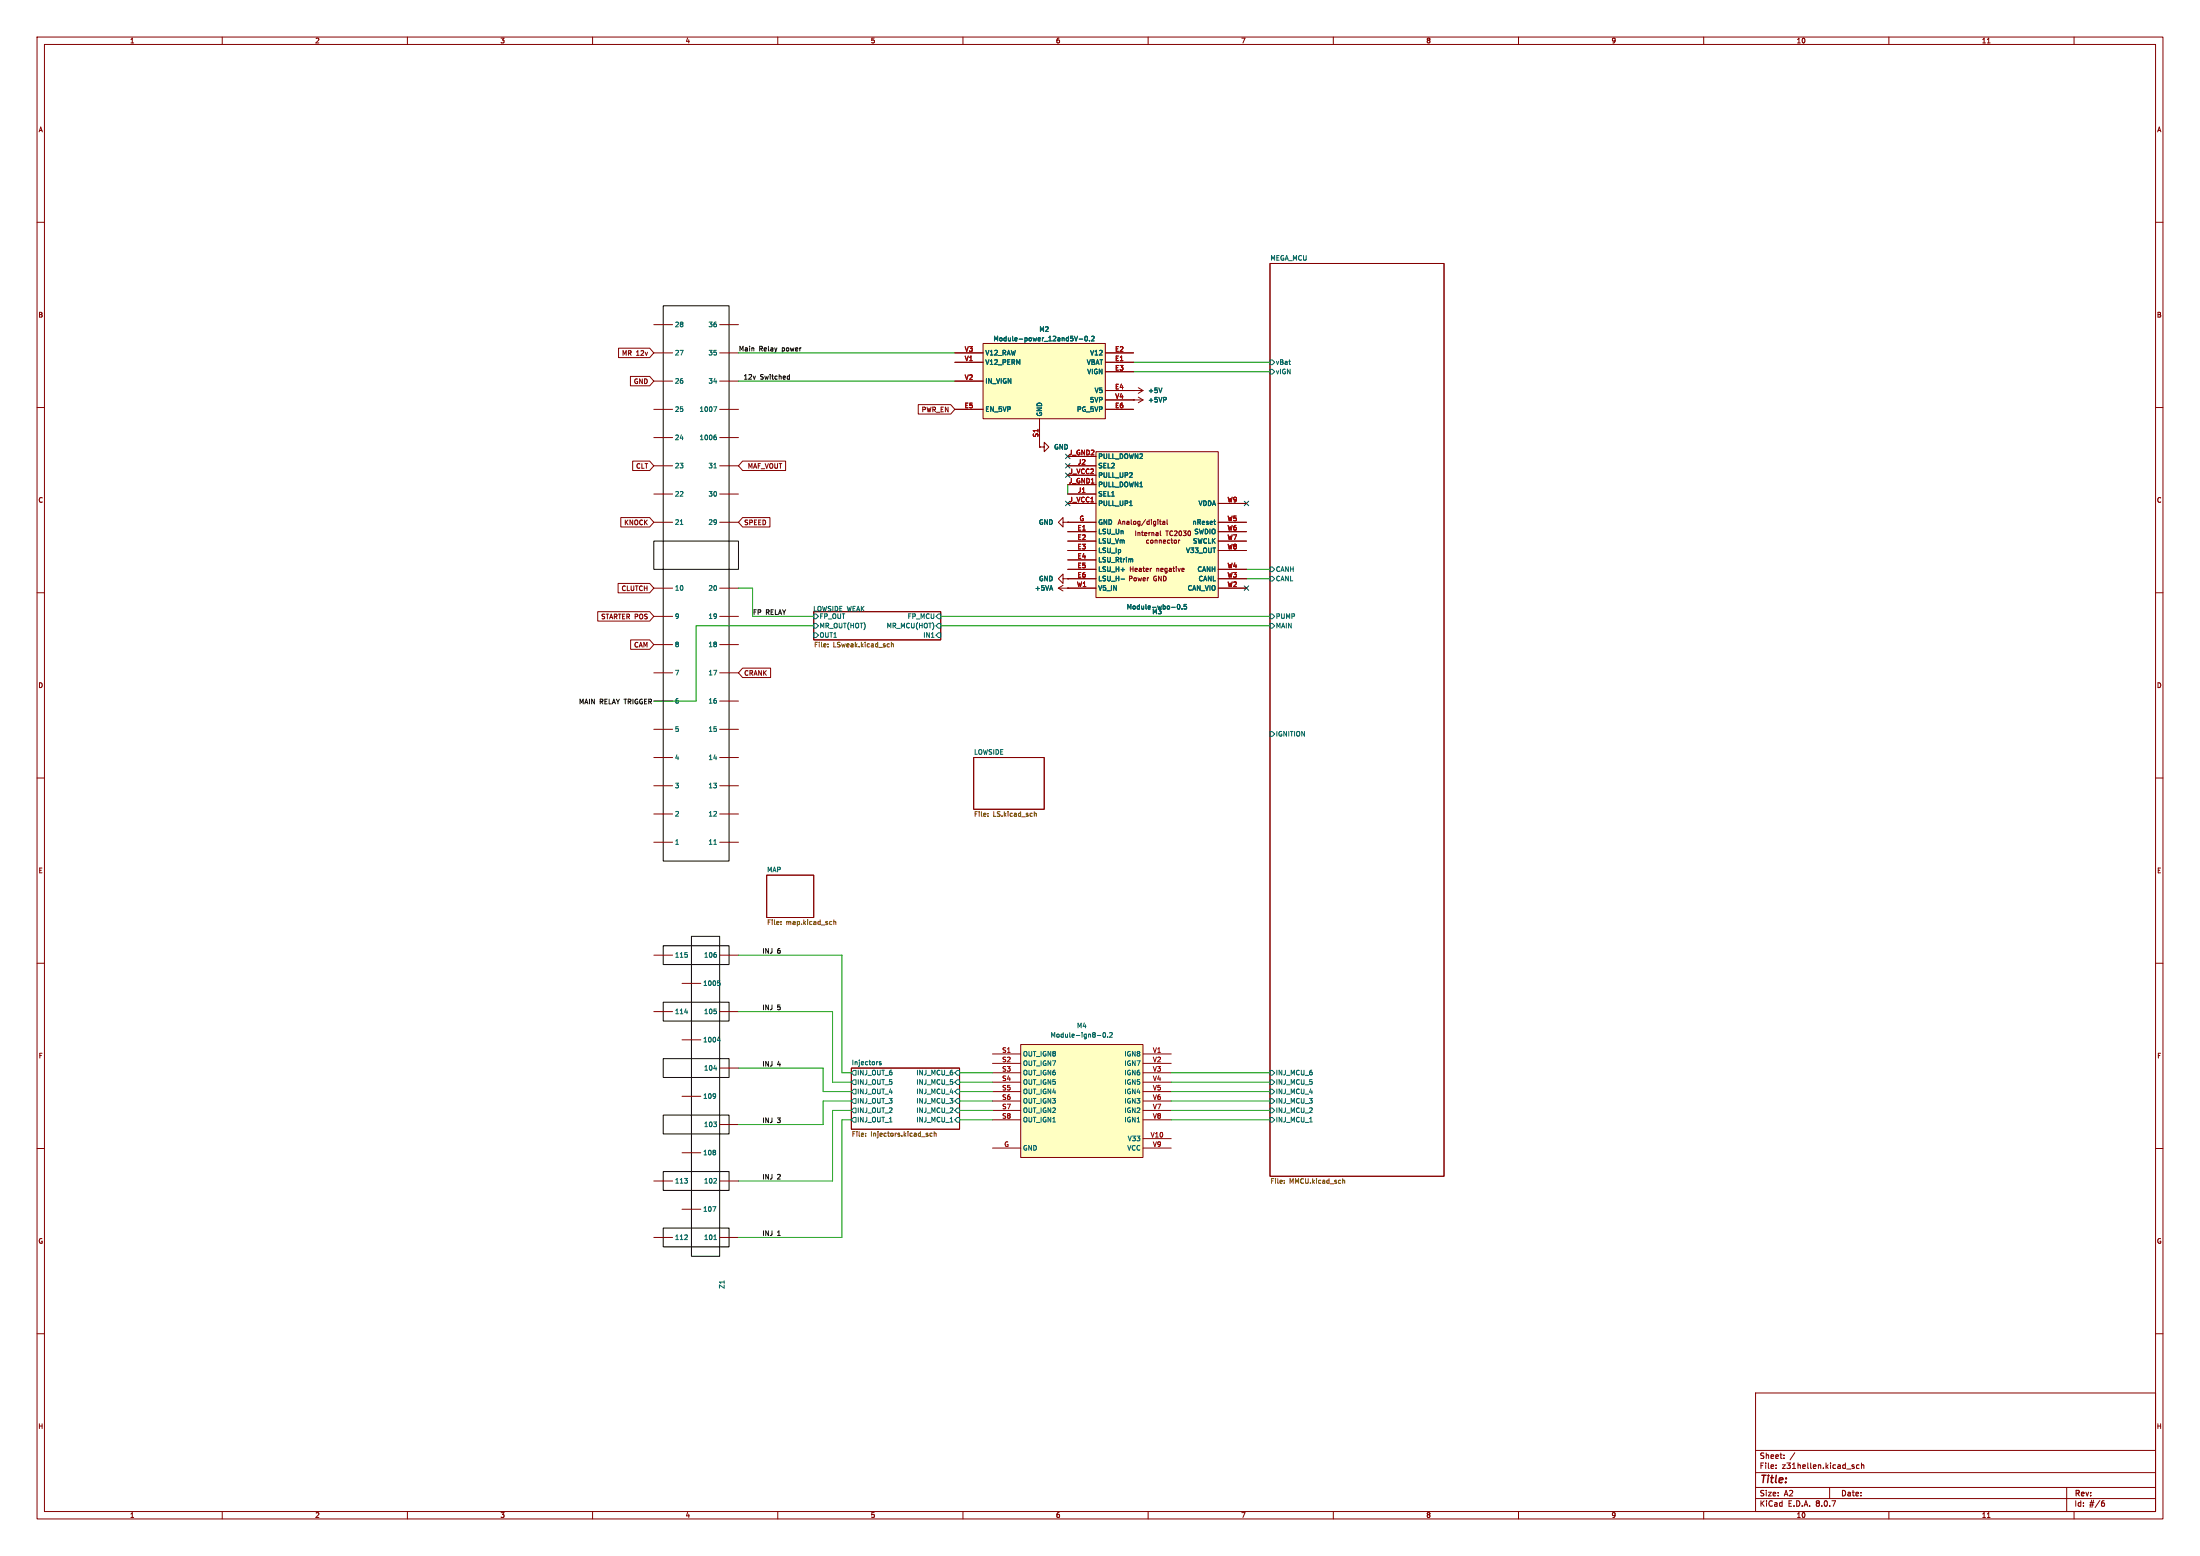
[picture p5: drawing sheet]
<svg xmlns="http://www.w3.org/2000/svg" width="594mm" height="420mm" viewBox="0 0 594 420" stroke-linecap="round" stroke-linejoin="round" font-family="sans-serif">
<g fill="none" stroke="#840000" stroke-width=".27">
<path d="M10 10h574v400h-574zM12 12h570v396h-570zM60 10v2M110 10v2M160 10v2M210 10v2M260 10v2M310 10v2M360 10v2M410 10v2M460 10v2M510 10v2"/>
<path d="M536.6 11.6h.7M560 10v2M10 60h2M342.9 71.1h47v246.4h-47zM582 60h2M10 110h2M582 110h2M280.7 120.7h1.2v-1.3l1.3 1.3-1.3 1.2v-1.2M280.7 120.7h.1M10 160h2M219.7 165.1h34.3v7.6h-34.3zM582 160h2"/>
<path d="M10 210h2M262.9 204.5h19v13.9h-19zM582 210h2M207 236.2h12.7v11.5h-12.7zM10 260h2M582 260h2M229.9 288.3h29.2v16.5h-29.2zM10 310h2M582 310h2M10 360h2M474 376h108v32h-108zM582 360h2"/>
<path d="M474 397.5h108M474 391.5h108M479.5 396.2v.2M479.5 395.4v.2M481.7 393.5v.2M481.7 392.7v.2M484.6 392.1l-1.3 1.9M500.5 395.9l.2 .2-.2 .3M500.5 395.4h.1M502 395.4h-.5l-.3 .3 .2 .6h.6M502.6 395.5l.6-.1v1M502.6 394.9v1.5"/>
<path d="M60 408v2M110 408v2M160 408v2M210 408v2M260 408v2M310 408v2M360 408v2M410 408v2M460 408v2M474 404.5h108M474 401.5h108M494 401.5v3"/>
<path d="M510 408v2M536.6 409.6h.7M558 401.5v6.5M560 408v2M567.5 405.7l.5-.1 .2 .3-.1 .6h-.6M568.1 405.1l-.5 .1"/>
</g>
<g fill="none" stroke="#725600" stroke-width=".27">
<path d="M223.6 174.5v.1M223.6 173.8v.2M240 173.8h.1M240.1 174.6h-.1M240.7 173.4v1.2M240.7 173.9l.5-.1v.8M266.7 219.6v.1M279.3 219.1v1.2M279.3 219.6h.4l.1 .7M266.7 220.2v.1M210.9 249.4v.2M210.9 248.8v.1"/>
<path d="M224.5 248.7l.1 .1M224.6 249.5l-.1 .1M225.1 248.3v1.3M225.1 248.8h.5l.1 .8M233.7 306.6v.1M233.7 305.9v.1M251.7 305.9h-.4l-.2 .2 .1 .5h.5M252.2 306l.5-.1 .1 .8M252.2 305.4v1.3M346.7 319.3v.1M346.7 318.6v.1M362.5 318.1v1.3"/>
<path d="M362.5 318.7l.5-.1 .1 .8"/>
</g>
<g fill="none" stroke="#006464" stroke-width=".27">
<path d="M342.9 97.2h.6l.7 .6-.7 .6h-.6zM342.9 99.7h.6l.7 .6-.7 .7h-.6zM342.9 155.6h.6l.7 .6-.7 .6h-.6zM342.9 153h.6l.7 .7-.7 .6h-.6zM219.7 168.3h.6l.7 .6-.7 .6h-.6zM219.7 170.8h.6l.7 .7-.7 .6h-.6zM219.7 165.7h.6l.7 .7-.7 .6h-.6zM253.4 165.7h.6v1.3h-.6l-.7-.6zM253.4 168.3h.6v1.2h-.6l-.7-.6zM253.4 170.8h.6v1.3h-.6l-.7-.6zM342.9 165.7h.6l.7 .7-.7 .6h-.6zM342.9 168.3h.6l.7 .6-.7 .6h-.6z"/>
<path d="M342.9 197.5h.6l.7 .6-.7 .7h-.6zM230.5 291.5h.6v1.2h-.6l-.6-.6zM230.5 288.9h.6v1.3h-.6l-.6-.6zM230.5 294h.6v1.3h-.6l-.6-.7zM230.5 296.5h.6v1.3h-.6l-.6-.6zM230.5 299.1h.6v1.3h-.6l-.6-.7zM237.9 286.6l-.5 .1 .5 .4v.3h-.5M257.8 294.6l.6-.6h.7v1.3h-.7zM257.8 292.1l.6-.6h.7v1.2h-.7zM257.8 299.7l.6-.6h.7v1.3h-.7zM258.4 288.9h.7v1.3h-.7l-.6-.6zM258.4 296.5h.7v1.3h-.7l-.6-.6z"/>
<path d="M342.9 288.9h.6l.7 .7-.7 .6h-.6zM342.9 291.5h.6l.7 .6-.7 .6h-.6zM342.9 294h.6l.7 .6-.7 .7h-.6zM342.9 296.5h.6l.7 .7-.7 .6h-.6zM342.9 299.1h.6l.7 .6-.7 .7h-.6zM230.5 301.6h.6v1.3h-.6l-.6-.6zM256.6 302.8h.7M257.8 302.3l.6-.7h.7v1.3h-.7zM342.9 301.6h.6l.7 .7-.7 .6h-.6zM353.6 302.8h.7"/>
</g>
<path d="M265.4 92.7h33v20.3h-33z" fill="#ffffc2"/>
<g fill="none" stroke="#840000" stroke-width=".27">
<path d="M176.5 95.3h5.1M176.5 87.6h5.1M194.3 95.3h5.1M194.3 87.6h5.1M257.8 97.8h7.6M257.8 95.3h7.6M265.4 92.7h33v20.3h-33zM298.4 97.8h7.7M298.4 95.3h7.7M176.5 110.5h5.1M176.5 102.9h5.1M176.5 118.1h5.1"/>
<path d="M194.3 110.5h5.1M194.3 102.9h5.1M194.3 118.1h5.1M257.8 110.5h7.6M257.8 102.9h7.6M280.7 113v7.7M298.4 100.3h7.7M298.4 105.4h7.7M298.4 110.5h7.7M298.4 108h7.7M176.5 133.4h5.1M176.5 125.7h5.1"/>
<path d="M194.3 133.4h5.1M194.3 125.7h5.1M176.5 158.8h5.1M176.5 141h5.1M194.3 158.8h5.1M194.3 141h5.1M176.5 174h5.1M176.5 166.4h5.1M194.3 174h5.1M194.3 166.4h5.1M176.5 196.9h5.1M176.5 189.2h5.1"/>
<path d="M176.5 181.6h5.1M194.3 196.9h5.1M194.3 189.2h5.1M194.3 181.6h5.1M176.5 219.7h5.1M176.5 212.1h5.1M176.5 204.5h5.1M194.3 219.7h5.1M194.3 212.1h5.1M194.3 204.5h5.1M176.5 227.3h5.1M194.3 227.3h5.1"/>
<path d="M176.5 257.8h5.1M194.3 257.8h5.1M176.5 273.1h5.1M184.1 265.4h5.1M194.3 273.1h5.1M184.1 280.7h5.1M184.1 295.9h5.1M194.3 288.3h5.1M176.5 318.8h5.1M184.1 311.2h5.1M194.3 318.8h5.1M194.3 303.5h5.1"/>
<path d="M176.5 334h5.1M184.1 326.4h5.1M194.3 334h5.1"/>
</g>
<g fill="none" stroke="#006464" stroke-width=".27">
<path d="M291.4 91.5h.9M293 90.9l.2-.2a.62 .62 0 0 1 .4 .7 .62 .62 0 0 1-.5 .6l-.2-.5zM294.2 91.9v.1M294.7 90.9l.5-.2 .2 .4-.8 .9h.8M192.7 109.8h.8l-.5 1.3M193.1 117.4h.2M193.2 117.9l.3 .2-.3 .6M192.7 126.3h.8M183.7 141.5h.7M192.7 227.9h.8M184.9 273.2h.8M193.8 264.7h.6"/>
<path d="M194.2 265.2l.2 .3-.2 .5M192.7 288.4h.8M193.7 280.8h.8M194.3 280.4v.8M192.7 319.3h.8M193.4 318.2v.4M184.8 334.6h.8M185.5 333.4v.5M192.4 325.7h.9l-.6 1.3M192.7 334.6h.8"/>
</g>
<path d="M179.1 82.6h17.7v149.8h-17.7zM176.5 146.1h22.9v7.6h-22.9zM179.1 255.3h17.7v5.1h-17.7zM186.7 252.7h7.6v86.4h-7.6zM179.1 270.5h17.7v5.1h-17.7zM179.1 285.8h17.7v5h-17.7zM179.1 316.2h17.7v5.1h-17.7zM179.1 301h17.7v5.1h-17.7zM179.1 331.5h17.7v5.1h-17.7z" fill="none" stroke="#000" stroke-width=".27"/>
<path d="M275.6 281.9h33v30.5h-33z" fill="#ffffc2"/>
<g fill="none" stroke="#840000" stroke-width=".27">
<path d="M306.1 105.4h.1M306.1 108h.1M306.1 105.4h2.5M306.1 108h2.5M307.3 104.6l1.3 .8M307.3 107.2l1.3 .8M308.6 105.4l-1.3 .8M308.6 108l-1.3 .7M285.7 158.8l1.3 .7M285.7 158.8h2.6M287 158l-1.3 .8M288.3 158.8h.1"/>
<path d="M268 284.5h7.6M268 287h7.6M268 289.6h7.6M268 292.1h7.6M268 294.6h7.6M268 297.2h7.6M268 299.7h7.6M275.6 281.9h33v30.5h-33zM308.6 284.5h7.6M308.6 287h7.6M308.6 289.6h7.6M308.6 292.1h7.6"/>
<path d="M308.6 294.6h7.6M308.6 297.2h7.6M308.6 299.7h7.6M268 309.9h7.6M268 302.3h7.6M308.6 309.9h7.6M308.6 302.3h7.6M308.6 307.3h7.6"/>
</g>
<path d="M313.7 104.7l-.4 1.3M314.8 107.3v.6M296.3 279.5h.9M298 278.8l.1-.1a.62 .62 0 0 1 .4 .7 .62 .62 0 0 1-.5 .5l-.2-.4zM299.1 279.9v.1M299.6 278.8l.5-.1 .2 .4-.8 .9h.8" fill="none" stroke="#006464" stroke-width=".27"/>
<path d="M295.9 121.9h33v39.4h-33z" fill="#ffffc2"/>
<g fill="none" stroke="#840000" stroke-width=".27">
<path d="M167 94h8.4l1.1 1.3-1.1 1.2h-8.4zM257.8 97.8h7.6M257.8 95.3h7.6M298.4 97.8h7.7M298.4 95.3h7.7M170.2 101.6h5.2l1.1 1.3-1.1 1.2h-5.2zM247.9 109.2h8.8l1.1 1.3-1.1 1.3h-8.8zM257.8 110.5h7.6M257.8 102.9h7.6M280.7 113v7.7M298.4 100.3h7.7M298.4 105.4h7.7"/>
<path d="M298.4 110.5h7.7M298.4 108h7.7M306.1 105.4h.1M306.1 108h.1M167.6 139.7h7.8l1.1 1.3-1.1 1.2h-7.8zM170.8 124.5h4.6l1.1 1.2-1.1 1.3h-4.6zM200.5 139.7h7.4v2.5h-7.4l-1.1-1.2zM200.5 124.5h11.6v2.5h-11.6l-1.1-1.3zM280.7 120.7h.1M288.3 133.4h7.6M288.3 125.7h7.6M288.3 130.8h7.6"/>
<path d="M288.3 123.2h7.6M288.3 135.9h7.6M288.3 128.3h7.6M295.9 121.9h33v39.4h-33zM328.9 135.9h7.6M166.9 157.5h8.5l1.1 1.3-1.1 1.2h-8.5zM287 156.2v-1.3l-1.3 1.3 1.3 1.3v-1.3h1.3M287 141v-1.3l-1.3 1.3 1.3 1.2v-1.2h1.3M288.3 156.2h.1M288.3 141h.1M288.3 158.8h.1M288.3 143.5h7.6"/>
<path d="M288.3 146.1h7.6M288.3 148.6h7.6M288.3 151.1h7.6M288.3 153.7h7.6M288.3 156.2h7.6M288.3 141h7.6M288.3 158.8h7.6M306.6 143.3v1.3M307.2 143.7v.9M307.2 143.9l.5-.1 .1 .8M308.2 143.7h.5M308.4 143.3v1.1l.3 .2"/>
<path d="M309.1 144.2l.6-.2-.1-.2-.4-.1-.1 .2v.6h.5M310.2 145.8h-.4l-.2 .2 .1 .6h.5M310.2 143.7v.9M310.6 143.7l-.4 .3M310.7 145.9h.6l-.1 .7-.5-.1zM310.9 153.4l-.2 .1M311 143.9l.5-.1v.8M311 143.7v.9M311.9 145.9l.5-.1v.8M311.9 145.8v.8M312.1 143.8h.5l.1 .8M312.7 144l-.6 .3 .2 .3 .4-.1"/>
<path d="M313 145.9l.5-.1 .1 .8M313 145.8v.8M313.1 140.7h.4M313.2 140.3v1.1l.3 .1M313.3 143.3v1.1l.2 .2M314 140.8h.4l.1 .7M314.1 146.2l.6-.1v-.3h-.4l-.2 .2 .1 .6h.5M314.5 141l-.6 .2 .2 .3h.4M314.7 143.3h.8M315.1 143.3v1.3M315.1 140.3v1.1l.2 .1M315.8 145.8h-.4l-.2 .2 .1 .6h.5"/>
<path d="M316.2 145.8h.4M316.3 145.4v1l.3 .2M316.6 143.4a.56 .56 0 0 0-.8 .5 .56 .56 0 0 0 .8 .6M317.1 145.9h.5v.7l-.5-.1zM317.1 143.4l.5-.1 .2 .4-.8 .9h.8M318.2 145.8v.8M318.5 143.4l.1-.1a.62 .62 0 0 1 .5 .7 .62 .62 0 0 1-.6 .5l-.2-.4zM318.6 145.8l-.4 .2M319.3 153.4l.3 .1 .1 .2-.6 .1M319.5 143.3h.7l-.4 .5 .4 .1v.6h-.7M319.6 154.2h-.3M320.8 143.4l.2-.1a.62 .62 0 0 1 .5 .7 .62 .62 0 0 1-.6 .5l-.2-.4z"/>
<path d="M328.9 143.5h7.6M328.9 146.1h7.6M328.9 148.6h7.6M328.9 153.7h7.6M328.9 156.2h7.6M328.9 141h7.6M328.9 158.8h7.6M161.4 165.1h14l1.1 1.3-1.1 1.2h-14zM170.3 172.7h5.1l1.1 1.3-1.1 1.3h-5.1zM200.5 180.3h7.6v2.6h-7.6l-1.1-1.3z"/>
</g>
<g fill="none" stroke="#006464" stroke-width=".27">
<path d="M291.4 91.5h.9M293 90.9l.2-.2a.62 .62 0 0 1 .4 .7 .62 .62 0 0 1-.5 .6l-.2-.5zM294.2 91.9v.1M294.7 90.9l.5-.2 .2 .4-.8 .9h.8M313.7 104.7l-.4 1.3M314.8 107.3v.6M305 136.5h.7M302.7 156.3h1M305.5 150.9l.3 .1v.7M327.7 140.7h.5M328 141.5h.2M318 163.3l.2-.2a.62 .62 0 0 1 .4 .7 .62 .62 0 0 1-.6 .5l-.1-.4z"/>
<path d="M319.1 164.3v.1M320.3 163.1h-.6v.6h.6v.6h-.6"/>
</g>
<path d="M212.8 101.5l.4 .1M213.2 101.1v1.3M213.2 102.3l-.4 .1" fill="none" stroke="#0f0f0f" stroke-width=".27"/>
<g fill="none" stroke="#009600" stroke-width=".27">
<path d="M199.4 95.3h58.4M306.1 97.8h36.8M199.4 102.9h58.4M306.1 100.3h36.8M288.3 130.8v2.6M199.4 158.8h3.8v7.6h16.5M336.5 153.7h6.4M336.5 156.2h6.4M219.7 168.9h-31.7v20.3h-11.5M254 168.9h88.9M254 166.4h88.9M199.4 257.8h27.9v31.8h2.6"/>
<path d="M199.4 273.1h25.4v19h5.1M199.4 288.3h22.8v6.3h7.7M229.9 297.2h-7.7v6.3h-22.8M229.9 299.7h-5.1v19.1h-25.4M259.1 297.2h8.9M259.1 289.6h8.9M259.1 299.7h8.9M259.1 294.6h8.9M259.1 292.1h8.9M316.2 297.2h26.7M316.2 289.6h26.7M316.2 299.7h26.7"/>
<path d="M316.2 294.6h26.7M316.2 292.1h26.7M229.9 302.3h-2.6v31.7h-27.9M259.1 302.3h8.9M316.2 302.3h26.7"/>
</g>
<path d="M287.7 135.3l1.2 1.2M287.7 125.1l1.2 1.2M287.7 122.6l1.2 1.2M287.7 127.7l1.2 1.2M288.9 135.3l-1.2 1.2M288.9 125.1l-1.2 1.2M288.9 122.6l-1.2 1.2M288.9 127.7l-1.2 1.2M335.9 135.3l1.3 1.2M337.2 135.3l-1.3 1.2M335.9 158.1l1.3 1.3M337.2 158.1l-1.3 1.3" fill="none" stroke="#000084" stroke-width=".27"/>
<text font-size="2.8" fill="#840000" x="475" y="400.9">Title:</text>
<g font-size="2.1" fill="#840000">
<text x="475" y="394">Sheet:</text>
<text x="475" y="396.7">File:</text>
<text x="481.1" y="396.7">z31hellen.kicad_sch</text>
<text x="475" y="406.9">KiCad</text>
<text x="475" y="404.1">Size:</text>
<text x="481.7" y="404.1">A2</text>
<text x="482.7" y="406.9">E.D.A.</text>
<text x="490.3" y="406.9">8.0.7</text>
<text x="497" y="404.1">Date:</text>
<text x="560" y="404.3">Rev:</text>
<text x="560" y="406.9">Id:</text>
<text x="564.1" y="406.9">#/6</text>
</g>
<g font-size="1.8" fill="#840000">
<text x="35" y="11.9">1</text>
<text x="85" y="11.9">2</text>
<text x="135" y="11.9">3</text>
<text x="185" y="11.9">4</text>
<text x="235" y="11.9">5</text>
<text x="285" y="11.9">6</text>
<text x="335" y="11.9">7</text>
<text x="385" y="11.9">8</text>
<text x="435" y="11.9">9</text>
<text x="485" y="11.9">10</text>
<text x="535" y="11.9">11</text>
<text x="10.3" y="35.9">A</text>
<text x="582.3" y="35.9">A</text>
<text x="10.3" y="85.9">B</text>
<text x="582.3" y="85.9">B</text>
<text x="167.8" y="96.2">MR 12v</text>
<text x="171" y="103.8">GND</text>
<text x="248.7" y="111.4">PWR_EN</text>
<text x="171.6" y="126.7">CLT</text>
<text x="202" y="126.7">MAF_VOUT</text>
<text x="10.3" y="135.9">C</text>
<text x="582.3" y="135.9">C</text>
<text x="168.4" y="141.9">KNOCK</text>
<text x="200.8" y="141.9">SPEED</text>
<text x="301.6" y="141.8">Analog/digital</text>
<text x="304.8" y="154.5">Heater</text>
<text x="312.1" y="154.5">negative</text>
<text x="167.7" y="159.7">CLUTCH</text>
<text x="304.5" y="157.1">Power</text>
<text x="311.4" y="157.1">GND</text>
<text x="162.2" y="167.3">STARTER POS</text>
<text x="171.1" y="174.9">CAM</text>
<text x="10.3" y="185.9">D</text>
<text x="200.8" y="182.6">CRANK</text>
<text x="582.3" y="185.9">D</text>
<text x="10.3" y="235.9">E</text>
<text x="582.3" y="235.9">E</text>
<text x="10.3" y="285.9">F</text>
<text x="582.3" y="285.9">F</text>
<text x="10.3" y="335.9">G</text>
<text x="582.3" y="335.9">G</text>
<text x="10.2" y="385.9">H</text>
<text x="582.2" y="385.9">H</text>
<text x="35" y="409.9">1</text>
<text x="85" y="409.9">2</text>
<text x="135" y="409.9">3</text>
<text x="185" y="409.9">4</text>
<text x="235" y="409.9">5</text>
<text x="285" y="409.9">6</text>
<text x="335" y="409.9">7</text>
<text x="385" y="409.9">8</text>
<text x="435" y="409.9">9</text>
<text x="485" y="409.9">10</text>
<text x="535" y="409.9">11</text>
</g>
<g font-size="1.8" fill="#006464">
<text x="342.9" y="70.4">MEGA_MCU</text>
<text x="182.1" y="88.5">28</text>
<text x="191.2" y="88.5">36</text>
<text x="280.5" y="89.8">M2</text>
<text x="268.1" y="92.3">Module-power_12and5V-0.2</text>
<text x="182.1" y="96.1">27</text>
<text x="191.2" y="96.1">35</text>
<text x="265.9" y="98.7">V12_PERM</text>
<text x="265.9" y="96.1">V12_RAW</text>
<text x="293.3" y="98.7">VBAT</text>
<text x="293.4" y="101.2">VIGN</text>
<text x="294.2" y="96.1">V12</text>
<text x="344.4" y="98.7">vBat</text>
<text x="344.4" y="101.2">vIGN</text>
<text x="182.1" y="103.7">26</text>
<text x="191.2" y="103.7">34</text>
<text x="265.9" y="103.7">IN_VIGN</text>
<text x="295.4" y="106.3">V5</text>
<text x="309.9" y="106.3">+5V</text>
<text x="182.1" y="111.4">25</text>
<text x="188.8" y="111.4">1007</text>
<text x="265.9" y="111.4">EN_5VP</text>
<text x="281.5" y="112.5" transform="rotate(-90 281.5 112.5)">GND</text>
<text x="290.7" y="111.4">PG_5VP</text>
<text x="294.2" y="108.8">5VP</text>
<text x="309.9" y="108.8">+5VP</text>
<text x="182.1" y="119">24</text>
<text x="188.8" y="119">1006</text>
<text x="284.5" y="121.5">GND</text>
<text x="296.4" y="124.1">PULL_DOWN2</text>
<text x="182.1" y="126.6">23</text>
<text x="191.2" y="126.6">31</text>
<text x="296.4" y="126.6">SEL2</text>
<text x="296.4" y="131.7">PULL_DOWN1</text>
<text x="296.4" y="129.1">PULL_UP2</text>
<text x="182.1" y="134.2">22</text>
<text x="191.2" y="134.2">30</text>
<text x="296.4" y="134.2">SEL1</text>
<text x="296.4" y="136.8">PULL_UP1</text>
<text x="323.5" y="136.8">VDDA</text>
<text x="182.1" y="141.8">21</text>
<text x="191.2" y="141.8">29</text>
<text x="280.4" y="141.8">GND</text>
<text x="296.4" y="141.8">GND</text>
<text x="321.9" y="141.8">nReset</text>
<text x="296.4" y="144.4">LSU_Un</text>
<text x="296.4" y="146.9">LSU_Vm</text>
<text x="296.4" y="149.5">LSU_Ip</text>
<text x="301" y="145.9">Internal</text>
<text x="320.1" y="149.5">V33_OUT</text>
<text x="322" y="146.9">SWCLK</text>
<text x="322.4" y="144.4">SWDIO</text>
<text x="296.4" y="152">LSU_Rtrim</text>
<text x="296.4" y="154.5">LSU_H+</text>
<text x="323.2" y="154.5">CANH</text>
<text x="344.4" y="154.5">CANH</text>
<text x="182.1" y="159.6">10</text>
<text x="191.2" y="159.6">20</text>
<text x="279.3" y="159.6">+5VA</text>
<text x="280.4" y="157.1">GND</text>
<text x="296.4" y="157.1">LSU_H-</text>
<text x="296.4" y="159.6">V5_IN</text>
<text x="320.5" y="159.6">CAN_VIO</text>
<text x="323.5" y="157.1">CANL</text>
<text x="344.4" y="157.1">CANL</text>
<text x="182.1" y="167.2">9</text>
<text x="191.2" y="167.2">19</text>
<text x="219.5" y="165.1">LOWSIDE WEAK</text>
<text x="221.2" y="167.2">FP_OUT</text>
<text x="245" y="167.2">FP_MCU</text>
<text x="304.1" y="164.7">Module-wbo-0.5</text>
<text x="311" y="166">M3</text>
<text x="344.4" y="167.2">PUMP</text>
<text x="221.2" y="169.8">MR_OUT(HOT)</text>
<text x="221.2" y="172.3">OUT1</text>
<text x="239.3" y="169.8">MR_MCU(HOT)</text>
<text x="249.2" y="172.3">IN1</text>
<text x="344.4" y="169.8">MAIN</text>
<text x="182.1" y="174.9">8</text>
<text x="191.2" y="174.9">18</text>
<text x="182.1" y="182.5">7</text>
<text x="191.2" y="182.5">17</text>
<text x="182.1" y="190.1">6</text>
<text x="191.2" y="190.1">16</text>
<text x="182.1" y="197.7">5</text>
<text x="191.2" y="197.7">15</text>
<text x="262.9" y="203.8">LOWSIDE</text>
<text x="344.4" y="199">IGNITION</text>
<text x="182.1" y="205.3">4</text>
<text x="191.2" y="205.3">14</text>
<text x="182.1" y="213">3</text>
<text x="191.2" y="213">13</text>
<text x="182.1" y="220.6">2</text>
<text x="191.2" y="220.6">12</text>
<text x="182.1" y="228.2">1</text>
<text x="191.2" y="228.2">11</text>
<text x="207" y="235.5">MAP</text>
<text x="182.1" y="258.7">115</text>
<text x="190" y="258.7">106</text>
<text x="189.7" y="266.3">1005</text>
<text x="182.1" y="273.9">114</text>
<text x="190" y="273.9">105</text>
<text x="189.7" y="281.5">1004</text>
<text x="283.5" y="280.3">Module-ign8-0.2</text>
<text x="290.7" y="277.7">M4</text>
<text x="229.9" y="287.6">Injectors</text>
<text x="276.1" y="285.3">OUT_IGN8</text>
<text x="276.1" y="287.9">OUT_IGN7</text>
<text x="303.5" y="285.3">IGN8</text>
<text x="303.5" y="287.9">IGN7</text>
<text x="190" y="289.2">104</text>
<text x="231.3" y="293">INJ_OUT_5</text>
<text x="231.3" y="290.4">INJ_OUT_6</text>
<text x="247.3" y="290.4">INJ_MCU_6</text>
<text x="247.3" y="293">INJ_MCU_5</text>
<text x="276.1" y="290.4">OUT_IGN6</text>
<text x="276.1" y="293">OUT_IGN5</text>
<text x="303.5" y="290.4">IGN6</text>
<text x="303.5" y="293">IGN5</text>
<text x="344.4" y="290.4">INJ_MCU_6</text>
<text x="344.4" y="293">INJ_MCU_5</text>
<text x="189.7" y="296.8">109</text>
<text x="231.3" y="295.5">INJ_OUT_4</text>
<text x="231.3" y="298">INJ_OUT_3</text>
<text x="247.3" y="295.5">INJ_MCU_4</text>
<text x="247.3" y="298">INJ_MCU_3</text>
<text x="276.1" y="295.5">OUT_IGN4</text>
<text x="276.1" y="298">OUT_IGN3</text>
<text x="303.5" y="295.5">IGN4</text>
<text x="303.5" y="298">IGN3</text>
<text x="344.4" y="295.5">INJ_MCU_4</text>
<text x="344.4" y="298">INJ_MCU_3</text>
<text x="190" y="304.4">103</text>
<text x="231.3" y="303.1">INJ_OUT_1</text>
<text x="231.3" y="300.6">INJ_OUT_2</text>
<text x="247.3" y="300.6">INJ_MCU_2</text>
<text x="247.3" y="303.1">INJ_MCU_1</text>
<text x="276.1" y="300.6">OUT_IGN2</text>
<text x="276.1" y="303.1">OUT_IGN1</text>
<text x="303.5" y="300.6">IGN2</text>
<text x="303.5" y="303.1">IGN1</text>
<text x="344.4" y="300.6">INJ_MCU_2</text>
<text x="344.4" y="303.1">INJ_MCU_1</text>
<text x="276.1" y="310.7">GND</text>
<text x="304.3" y="310.7">VCC</text>
<text x="304.4" y="308.2">V33</text>
<text x="189.7" y="312">108</text>
<text x="182.1" y="319.6">113</text>
<text x="190" y="319.6">102</text>
<text x="189.7" y="327.3">107</text>
<text x="182.1" y="334.9">112</text>
<text x="190" y="334.9">101</text>
<text x="195.8" y="348" transform="rotate(-90 195.8 348)">Z1</text>
</g>
<g font-size="1.8" fill="#0f0f0f">
<text x="199.4" y="94.9">Main</text>
<text x="204.9" y="94.9">Relay</text>
<text x="211.2" y="94.9">power</text>
<text x="200.7" y="102.5">12v</text>
<text x="205.2" y="102.5">Switched</text>
<text x="203.2" y="166">FP</text>
<text x="206.7" y="166">RELAY</text>
<text x="156.2" y="190.2">MAIN RELAY TRIGGER</text>
<text x="205.7" y="257.5">INJ</text>
<text x="209.8" y="257.5">6</text>
<text x="205.7" y="272.7">INJ</text>
<text x="209.8" y="272.7">5</text>
<text x="205.7" y="287.9">INJ</text>
<text x="209.8" y="287.9">4</text>
<text x="205.7" y="303.2">INJ</text>
<text x="209.8" y="303.2">3</text>
<text x="205.7" y="318.4">INJ</text>
<text x="209.8" y="318.4">2</text>
<text x="205.7" y="333.7">INJ</text>
<text x="209.8" y="333.7">1</text>
</g>
<g font-size="1.8" fill="#a90000">
<text x="260.4" y="95">V3</text>
<text x="301" y="95">E2</text>
<text x="260.4" y="97.5">V1</text>
<text x="301" y="97.5">E1</text>
<text x="301" y="100.1">E3</text>
<text x="260.4" y="102.6">V2</text>
<text x="301" y="105.2">E4</text>
<text x="301" y="107.7">V4</text>
<text x="260.3" y="110.2">E5</text>
<text x="301" y="110.2">E6</text>
<text x="280.4" y="118.2" transform="rotate(-90 280.4 118.2)">S1</text>
<text x="288.5" y="122.9">J_GND2</text>
<text x="290.9" y="125.5">J2</text>
<text x="288.5" y="130.6">J_GND1</text>
<text x="288.6" y="128">J_VCC2</text>
<text x="288.6" y="135.6">J_VCC1</text>
<text x="290.9" y="133.1">J1</text>
<text x="331.3" y="135.6">W9</text>
<text x="290.8" y="143.3">E1</text>
<text x="291.4" y="140.7">G</text>
<text x="331.3" y="140.7">W5</text>
<text x="331.3" y="143.3">W6</text>
<text x="290.8" y="145.8">E2</text>
<text x="290.8" y="148.3">E3</text>
<text x="331.3" y="145.8">W7</text>
<text x="331.3" y="148.3">W8</text>
<text x="290.8" y="150.9">E4</text>
<text x="290.8" y="153.4">E5</text>
<text x="290.8" y="156">E6</text>
<text x="331.3" y="156">W3</text>
<text x="331.3" y="153.4">W4</text>
<text x="290.7" y="158.5">W1</text>
<text x="331.3" y="158.5">W2</text>
<text x="270.5" y="284.2">S1</text>
<text x="270.5" y="286.8">S2</text>
<text x="311.2" y="284.2">V1</text>
<text x="311.2" y="286.8">V2</text>
<text x="270.5" y="289.3">S3</text>
<text x="270.5" y="291.8">S4</text>
<text x="311.2" y="289.3">V3</text>
<text x="311.2" y="291.8">V4</text>
<text x="270.5" y="294.4">S5</text>
<text x="270.5" y="296.9">S6</text>
<text x="270.5" y="299.5">S7</text>
<text x="311.2" y="294.4">V5</text>
<text x="311.2" y="296.9">V6</text>
<text x="311.2" y="299.5">V7</text>
<text x="270.5" y="302">S8</text>
<text x="311.2" y="302">V8</text>
<text x="271" y="309.6">G</text>
<text x="310.6" y="307.1">V10</text>
<text x="311.2" y="309.6">V9</text>
</g>
<g font-size="1.8" fill="#725600">
<text x="219.7" y="175">File:</text>
<text x="224.9" y="175">LSweak.kicad_sch</text>
<text x="262.9" y="220.8">File:</text>
<text x="268.1" y="220.8">LS.kicad_sch</text>
<text x="207" y="250">File:</text>
<text x="212.2" y="250">map.kicad_sch</text>
<text x="229.9" y="307.1">File:</text>
<text x="235.1" y="307.1">Injectors.kicad_sch</text>
<text x="342.9" y="319.8">File:</text>
<text x="348.1" y="319.8">MMCU.kicad_sch</text>
</g>
</svg>
